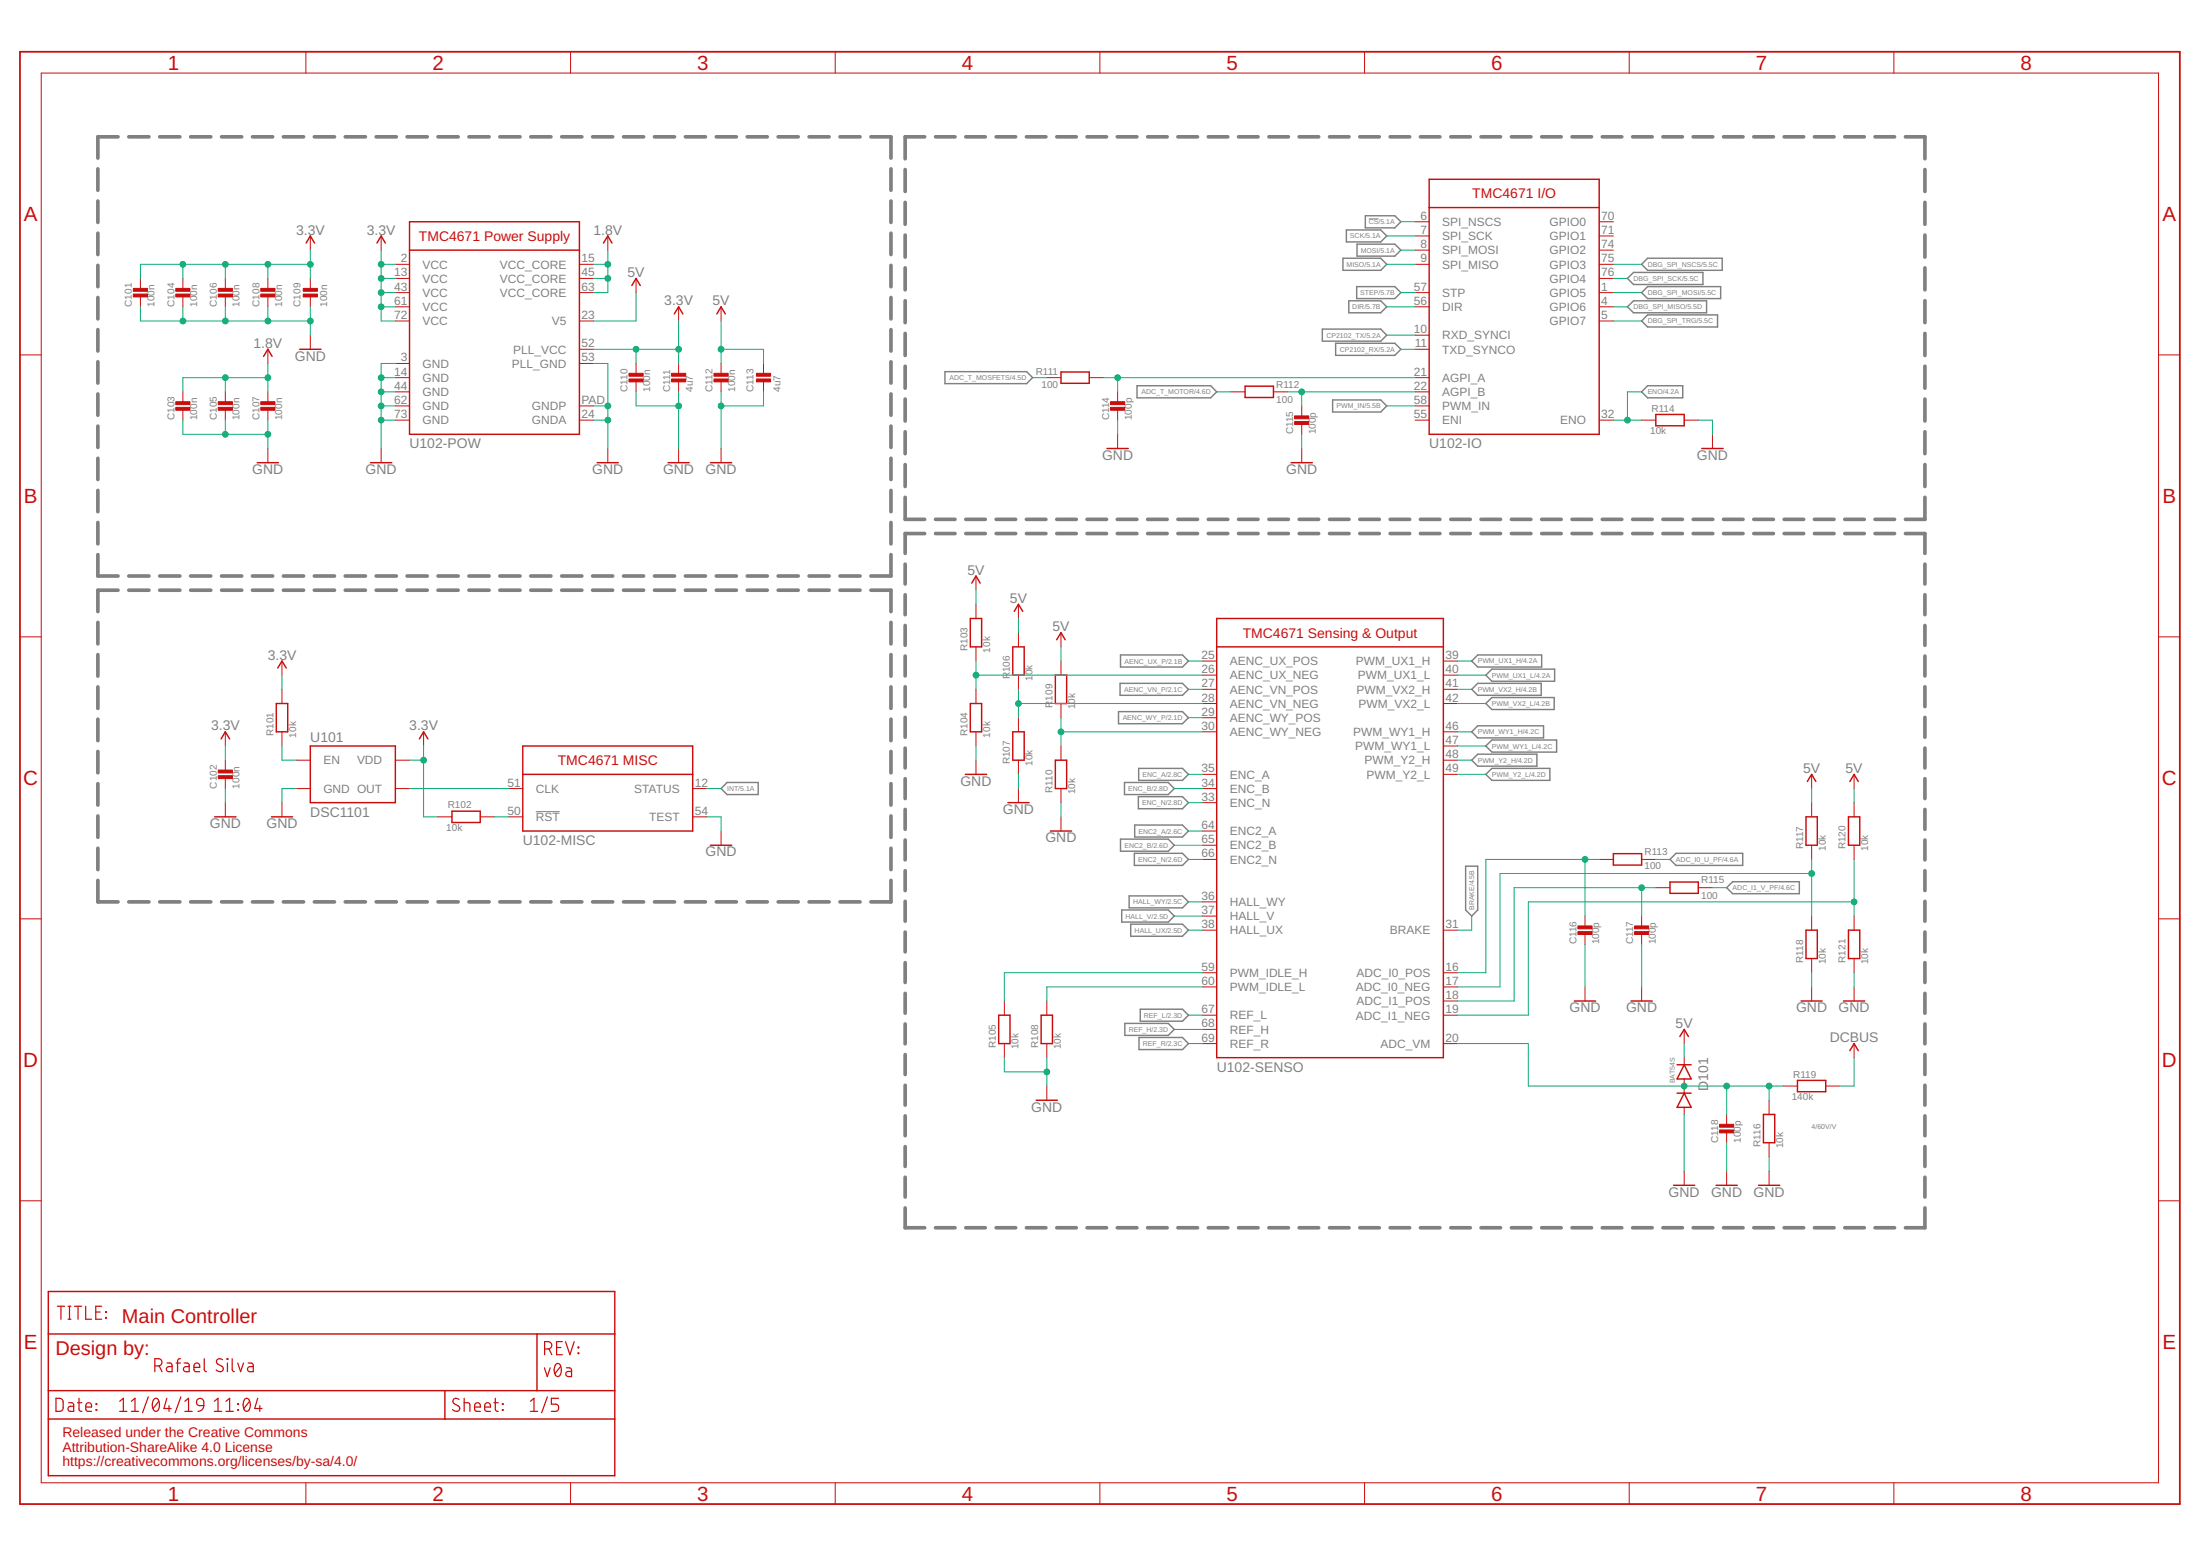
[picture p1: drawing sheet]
<svg xmlns="http://www.w3.org/2000/svg" width="420mm" height="297mm" viewBox="0 0 420 297" stroke-linecap="round" stroke-linejoin="round" font-family="sans-serif">
<g fill="none" stroke="#808080" stroke-width=".7">
<path d="M18.7 32.2v4.1M18.7 38.4v4.1M22.5 26.1h-3.8v4.1M24.6 26.1h3.8M30.5 26.1h3.9M36.4 26.1h3.9M42.3 26.1h3.9M48.2 26.1h3.9M54.1 26.1h3.9M60 26.1h3.9M65.9 26.1h3.9M71.8 26.1h3.9"/>
<path d="M77.7 26.1h3.9M83.7 26.1h3.8M89.6 26.1h3.8M95.5 26.1h3.8M101.4 26.1h3.8M107.3 26.1h3.8M113.2 26.1h3.8M119.1 26.1h3.8M125 26.1h3.8M130.9 26.1h3.8M136.8 26.1h3.8M142.7 26.1h3.8"/>
<path d="M148.6 26.1h3.8M154.5 26.1h3.8M160.4 26.1h3.9M166.3 26.1h3.9v4.1M170.2 32.2v4.1M170.2 38.4v4.1M172.9 32.4v4.2M172.9 38.6v4.2M176.6 26.1h-3.7v4.2M178.7 26.1h3.7M184.4 26.1h3.8M190.2 26.1h3.8"/>
<path d="M196 26.1h3.7M201.8 26.1h3.7M207.6 26.1h3.7M213.4 26.1h3.7M219.2 26.1h3.7M225 26.1h3.7M230.8 26.1h3.7M236.5 26.1h3.8M242.3 26.1h3.8M248.1 26.1h3.7M253.9 26.1h3.7M259.7 26.1h3.7"/>
<path d="M265.5 26.1h3.7M271.3 26.1h3.7M277.1 26.1h3.7M282.9 26.1h3.7M288.6 26.1h3.8M294.4 26.1h3.8M300.2 26.1h3.8M306 26.1h3.7M311.8 26.1h3.7M317.6 26.1h3.7M323.4 26.1h3.7M329.2 26.1h3.7"/>
<path d="M334.9 26.1h3.8M340.7 26.1h3.8M346.5 26.1h3.8M352.3 26.1h3.7M358.1 26.1h3.7M363.9 26.1h3.7v4.2M367.6 32.4v4.2M367.6 38.6v4.2M18.7 44.5v4.1M18.7 50.7v4M18.7 56.8v4.1M170.2 44.5v4.1"/>
<path d="M170.2 50.7v4M170.2 56.8v4.1M172.9 44.9v4.2M172.9 51.1v4.2M172.9 57.4v4.2M367.6 44.9v4.2M367.6 51.1v4.2M367.6 57.4v4.2M18.7 62.9v4.1M18.7 69.1v4M18.7 75.2v4.1M170.2 62.9v4.1"/>
<path d="M170.2 69.1v4M170.2 75.2v4.1M172.9 63.6v4.3M172.9 69.9v4.2M172.9 76.2v4.2M367.6 63.6v4.3M367.6 69.9v4.2M367.6 76.2v4.2M18.7 81.3v4.1M18.7 87.5v4M18.7 93.6v4.1M18.7 99.7v4.1"/>
<path d="M170.2 81.3v4.1M170.2 87.5v4M170.2 93.6v4.1M170.2 99.7v4.1M172.9 82.4v4.2M172.9 88.7v4.2M172.9 94.9v4.2h3.7M178.7 99.1h3.7M184.4 99.1h3.8M190.2 99.1h3.8M196 99.1h3.7M201.8 99.1h3.7"/>
<path d="M207.6 99.1h3.7M213.4 99.1h3.7M219.2 99.1h3.7M225 99.1h3.7M230.8 99.1h3.7M236.5 99.1h3.8M242.3 99.1h3.8M248.1 99.1h3.7M253.9 99.1h3.7M259.7 99.1h3.7M265.5 99.1h3.7M271.3 99.1h3.7"/>
<path d="M277.1 99.1h3.7M282.9 99.1h3.7M288.6 99.1h3.8M294.4 99.1h3.8M300.2 99.1h3.8M306 99.1h3.7M311.8 99.1h3.7M317.6 99.1h3.7M323.4 99.1h3.7M329.2 99.1h3.7M334.9 99.1h3.8M340.7 99.1h3.8"/>
<path d="M346.5 99.1h3.8M352.3 99.1h3.7M358.1 99.1h3.7M367.6 82.4v4.2M367.6 88.7v4.2M367.6 94.9v4.2h-3.7M18.7 105.9v4.1h3.8M18.7 118.8v4.1M22.5 112.7h-3.8v4.1M24.6 110h3.8M24.6 112.7h3.8M30.5 110h3.9"/>
<path d="M30.5 112.7h3.9M36.4 110h3.9M36.4 112.7h3.9M42.3 110h3.9M42.3 112.7h3.9M48.2 110h3.9M48.2 112.7h3.9M54.1 110h3.9M54.1 112.7h3.9M60 110h3.9M60 112.7h3.9M65.9 110h3.9"/>
<path d="M65.9 112.7h3.9M71.8 110h3.9M71.8 112.7h3.9M77.7 110h3.9M77.7 112.7h3.9M83.7 110h3.8M83.7 112.7h3.8M89.6 110h3.8M89.6 112.7h3.8M95.5 110h3.8M95.5 112.7h3.8M101.4 110h3.8"/>
<path d="M101.4 112.7h3.8M107.3 110h3.8M107.3 112.7h3.8M113.2 110h3.8M113.2 112.7h3.8M119.1 110h3.8M119.1 112.7h3.8M125 110h3.8M125 112.7h3.8M130.9 110h3.8M130.9 112.7h3.8M136.8 110h3.8"/>
<path d="M136.8 112.7h3.8M142.7 110h3.8M142.7 112.7h3.8M148.6 110h3.8M148.6 112.7h3.8M154.5 110h3.8M154.5 112.7h3.8M160.4 110h3.9M160.4 112.7h3.9M166.3 112.7h3.9v4.1M170.2 105.9v4.1h-3.9M170.2 118.8v4.1"/>
<path d="M172.9 107.7v3.8M172.9 113.5v3.8M172.9 119.4v3.8M176.6 101.9h-3.7v3.7M178.7 101.9h3.7M184.4 101.9h3.8M190.2 101.9h3.8M196 101.9h3.7M201.8 101.9h3.7M207.6 101.9h3.7M213.4 101.9h3.7M219.2 101.9h3.7"/>
<path d="M225 101.9h3.7M230.8 101.9h3.7M236.5 101.9h3.8M242.3 101.9h3.8M248.1 101.9h3.7M253.9 101.9h3.7M259.7 101.9h3.7M265.5 101.9h3.7M271.3 101.9h3.7M277.1 101.9h3.7M282.9 101.9h3.7M288.6 101.9h3.8"/>
<path d="M294.4 101.9h3.8M300.2 101.9h3.8M306 101.9h3.7M311.8 101.9h3.7M317.6 101.9h3.7M323.4 101.9h3.7M329.2 101.9h3.7M334.9 101.9h3.8M340.7 101.9h3.8M346.5 101.9h3.8M352.3 101.9h3.7M358.1 101.9h3.7"/>
<path d="M363.9 101.9h3.7v3.7M367.6 107.7v3.8M367.6 113.5v3.8M367.6 119.4v3.8M18.7 125v4.1M18.7 131.1v4.1M18.7 137.3v4.1M170.2 125v4.1M170.2 131.1v4.1M170.2 137.3v4.1M172.9 125.2v3.8M172.9 131.1v3.8"/>
<path d="M172.9 136.9v3.8M367.6 125.2v3.8M367.6 131.1v3.8M367.6 136.9v3.8M18.7 143.4v4.1M18.7 149.6v4.1M18.7 155.8v4.1M170.2 143.4v4.1M170.2 149.6v4.1M170.2 155.8v4.1M172.9 142.8v3.8M172.9 148.7v3.7"/>
<path d="M172.9 154.5v3.8M367.6 142.8v3.8M367.6 148.7v3.7M367.6 154.5v3.8M18.7 161.9v4.1M18.7 168.1v4.1h3.8M24.6 172.2h3.8M30.5 172.2h3.9M36.4 172.2h3.9M42.3 172.2h3.9M48.2 172.2h3.9M54.1 172.2h3.9"/>
<path d="M60 172.2h3.9M65.9 172.2h3.9M71.8 172.2h3.9M77.7 172.2h3.9M83.7 172.2h3.8M89.6 172.2h3.8M95.5 172.2h3.8M101.4 172.2h3.8M107.3 172.2h3.8M113.2 172.2h3.8M119.1 172.2h3.8M125 172.2h3.8"/>
<path d="M130.9 172.2h3.8M136.8 172.2h3.8M142.7 172.2h3.8M148.6 172.2h3.8M154.5 172.2h3.8M160.4 172.2h3.9M170.2 161.9v4.1M170.2 168.1v4.1h-3.9M172.9 160.4v3.7M172.9 166.2v3.8M172.9 172.1v3.8M172.9 177.9v3.8"/>
<path d="M367.6 160.4v3.7M367.6 166.2v3.8M367.6 172.1v3.8M367.6 177.9v3.8M172.9 183.8v3.8M172.9 189.6v3.8M172.9 195.5v3.8M367.6 183.8v3.8M367.6 189.6v3.8M367.6 195.5v3.8M172.9 201.3v3.8M172.9 207.2v3.8"/>
<path d="M172.9 213v3.8M172.9 218.9v3.8M367.6 201.3v3.8M367.6 207.2v3.8M367.6 213v3.8M367.6 218.9v3.8M172.9 230.6v3.8h3.7M172.9 224.7v3.8M178.7 234.4h3.7M184.4 234.4h3.8M190.2 234.4h3.8M196 234.4h3.7"/>
<path d="M201.8 234.4h3.7M207.6 234.4h3.7M213.4 234.4h3.7M219.2 234.4h3.7M225 234.4h3.7M230.8 234.4h3.7M236.5 234.4h3.8M242.3 234.4h3.8M248.1 234.4h3.7M253.9 234.4h3.7M259.7 234.4h3.7M265.5 234.4h3.7"/>
<path d="M271.3 234.4h3.7M277.1 234.4h3.7M282.9 234.4h3.7M288.6 234.4h3.8M294.4 234.4h3.8M300.2 234.4h3.8M306 234.4h3.7M311.8 234.4h3.7M317.6 234.4h3.7M323.4 234.4h3.7M329.2 234.4h3.7M334.9 234.4h3.8"/>
<path d="M340.7 234.4h3.8M346.5 234.4h3.8M352.3 234.4h3.7M358.1 234.4h3.7M367.6 224.7v3.8M367.6 230.6v3.8h-3.7"/>
</g>
<path d="M261.4 41.8h1.9M102.3 154.9h4.6" fill="none" stroke="#808080" stroke-width=".19"/>
<g fill="none" stroke="#808080" stroke-width=".28">
<path d="M256.5 49.3h7.2l1.1 1.2-1.1 1.1h-7.2zM257.1 43.9h6.6l1.1 1.1-1.1 1.2h-6.6zM257.6 57.4h6.1l1.1 1.2-1.1 1.1h-6.1zM259.1 54.7h7.3l1.1 1.2-1.1 1.1h-7.3zM259.2 46.6h7.2l1.1 1.2-1.1 1.1h-7.2zM260.8 41.2h5.6l1.1 1.1-1.1 1.2h-5.6zM310.8 58.6l1.2-1.2h13.9v2.3h-13.9zM310.8 53.1l1.2-1.1h13.2v2.3h-13.2zM313.5 55.9l1.2-1.2h13.9v2.3h-13.9zM314.7 49.3h14.2v2.3h-14.2l-1.2-1.1zM180.5 71h15.6l1.1 1.1-1.1 1.1h-15.6zM217.1 73.6h14.1l1.2 1.2-1.2 1.1h-14.1z"/>
<path d="M252.5 62.8h11.2l1.1 1.2-1.1 1.1h-11.2zM254.5 76.3h9.2l1.1 1.2-1.1 1.2h-9.2zM255.1 65.5h11.3l1.1 1.2-1.1 1.1h-11.3zM314.7 73.6h6.7v2.3h-6.7l-1.2-1.1zM314.7 60.1h13.3v2.3h-13.3l-1.2-1.1zM213.6 135.8h12.2l1.2 1.2-1.2 1.2h-12.2zM213.9 130.5h11.9l1.2 1.1-1.2 1.1h-11.9zM214 125h11.8l1.2 1.2-1.2 1.1h-11.8zM281.1 131.6l1.1-1.1h12.1v2.2h-12.1zM281.1 139.7l1.1-1.1h12.6v2.3h-12.6zM282.2 125h12.2v2.3h-12.2l-1.1-1.1zM283.8 128.9l1.1-1.2h12v2.3h-12z"/>
<path d="M283.8 134.3l1.1-1.1h11.9v2.2h-11.9zM138.9 149.4h5.9v2.3h-5.9l-1.2-1.2zM214.8 149.4h8.3l1.2 1.1-1.2 1.2h-8.3zM216.7 157.5h9.1l1.2 1.1-1.2 1.2h-9.1zM217.4 152.1h8.4l1.2 1.1-1.2 1.2h-8.4zM217.5 146.7h8.3l1.2 1.1-1.2 1.2h-8.3zM281.1 145.1l1.1-1.1h11.3v2.3h-11.3zM283.8 142.4l1.1-1.1h12.4v2.3h-12.4zM283.8 147.8l1.1-1.1h11.1v2.3h-11.1zM214 160.2h9.1l1.2 1.2-1.2 1.1h-9.1zM214.2 173.7h8.9l1.2 1.2-1.2 1.1h-8.9zM215.6 171h10.2l1.2 1.2-1.2 1.1h-10.2z"/>
<path d="M215.9 176.4h9.9l1.2 1.2-1.2 1.1h-9.9zM216.6 162.9h9.2l1.2 1.2-1.2 1.1h-9.2zM279.9 165.4h2.3v8.3l-1.1 1.2-1.2-1.2zM320.1 162.9h12.7v2.3h-12.7l-1.2-1.1zM329.8 169.5l1.1-1.2h12.7v2.3h-12.7zM214.8 195.4h8.3l1.2 1.1-1.2 1.2h-8.3zM217.5 198.1h8.3l1.2 1.1-1.2 1.2h-8.3zM217.8 192.7h8l1.2 1.1-1.2 1.1h-8z"/>
</g>
<path d="M3.8 9.9h412.5v277.2h-412.5z" fill="none" stroke="#c90d0c" stroke-width=".34"/>
<g fill="none" stroke="#c90d0c" stroke-width=".19">
<path d="M7.9 13.9h404.3v269.2h-404.3zM58.4 9.9v4M109 9.9v4M159.5 9.9v4M210.1 9.9v4M260.6 9.9v4M311.1 9.9v4M361.7 9.9v4M26.8 53.1v2.2M26.8 56.4v2.2M34.9 53.1v2.2M34.9 56.4v2.2"/>
<path d="M43 53.1v2.2M43 56.4v2.2M51.2 53.1v2.2M51.2 56.4v2.2M59.3 45v2.8M59.3 53.1v2.2M59.3 56.4v2.2M72.8 45v2.8M75.5 50.5h2.7M75.5 55.9h2.7M75.5 58.6h2.7M75.5 53.1h2.7"/>
<path d="M110.7 50.5h2.7M110.7 55.9h2.7M110.7 53.1h2.7M116.1 45v2.8M121.5 53.1v2.8M129.6 58.6v2.7M137.7 58.6v2.7M270.3 42.3h2.6M270.3 45h2.6M270.3 47.8h2.6M270.3 50.5h2.6M270.3 55.9h2.6"/>
<path d="M270.3 58.6h2.6M305.4 42.3h2.7M305.4 45h2.7M305.4 47.8h2.7M305.4 50.5h2.7M305.4 55.9h2.7M305.4 58.6h2.7M305.4 53.1h2.7M3.8 67.8h4.1M34.9 74.8v2.2M34.9 78v2.2M43 74.8v2.2"/>
<path d="M43 78v2.2M51.2 66.7v2.7M51.2 74.8v2.2M51.2 78v2.2M59.3 64v2.7M75.5 72.1h2.7M75.5 74.8h2.7M75.5 77.5h2.7M75.5 61.3h2.7M75.5 69.4h2.7M110.7 66.7h2.7M110.7 77.5h2.7"/>
<path d="M110.7 61.3h2.7M110.7 69.4h2.7M121.5 69.4v2.1M121.5 72.6v2.2M129.6 69.4v2.1M129.6 72.6v2.2M137.7 69.4v2.1M137.7 72.6v2.2M145.8 69.4v2.1M145.8 72.6v2.2M199.9 72.1h2.7M208 72.1h2.7"/>
<path d="M213.4 74.8v2.2M213.4 78v2.2M235.1 74.8h2.7M243.2 74.8h2.7M248.6 77.5v2.2M270.3 64h2.6M270.3 66.7h2.6M270.3 72.1h2.6M270.3 74.8h2.6M270.3 77.5h2.6M305.4 61.3h2.7M412.2 67.8h4.1"/>
<path d="M51.2 85.6v2.7M72.8 85.6v2.7M75.5 80.2h2.7M110.7 80.2h2.7M116.1 85.6v2.7M129.6 85.6v2.7M137.7 85.6v2.7M213.4 82.9v2.7M248.6 80.8v2.1M248.6 85.6v2.7M270.3 80.2h2.6M305.4 80.2h2.7"/>
<path d="M313.5 80.2h2.7M321.6 80.2h2.7M327 82.9v2.7M186.4 110v2.7M186.4 115.4v2.7M194.5 115.4v2.7M3.8 121.6h4.1M43 139.7v2.7M53.8 126.2v2.7M53.8 131.6v2.7M53.8 139.7v2.7M80.9 139.7v2.7"/>
<path d="M186.4 123.5v2.7M186.4 131.6v2.7M186.4 139.7v2.7M194.5 120.8v2.7M194.5 128.9v2.7M194.5 137v2.7M202.6 120.8v2.7M202.6 126.2v2.7M202.6 134.3v2.7M229.7 126.2h2.7M229.7 128.9h2.7M229.7 131.6h2.7"/>
<path d="M229.7 134.3h2.7M229.7 137h2.7M229.7 139.7h2.7M275.7 126.2h2.7M275.7 128.9h2.7M275.7 131.6h2.7M275.7 134.3h2.7M275.7 139.7h2.7M412.2 121.6h4.1M43 145.1v2.2M43 148.4v2.1M43 153.2v2.7"/>
<path d="M53.8 153.2v2.7M56.6 150.5h2.7M56.6 145.1h2.7M75.5 150.5h2.7M75.5 145.1h2.7M83.6 155.9h2.7M91.7 155.9h2.7M97.1 150.5h2.7M97.1 155.9h2.7M132.3 150.5h2.7M132.3 155.9h2.7M137.7 158.6v2.8"/>
<path d="M186.4 145.1v2.7M194.5 145.1v2.7M194.5 150.5v2.7M202.6 142.4v2.7M202.6 150.5v2.7M202.6 155.9v2.7M229.7 150.5h2.7M229.7 158.6h2.7M229.7 147.8h2.7M229.7 153.2h2.7M275.7 142.4h2.7M275.7 145.1h2.7"/>
<path d="M275.7 147.8h2.7M346 147.8v2.7M346 153.2v2.7M354.1 147.8v2.7M354.1 153.2v2.7M3.8 175.4h4.1M229.7 161.4h2.7M229.7 164.1h2.7M229.7 172.2h2.7M229.7 174.9h2.7M229.7 177.6h2.7M275.7 177.6h2.7"/>
<path d="M302.7 174.9v2.1M302.7 178.1v2.2M305.4 164.1h2.7M313.5 164.1h2.7M313.5 174.9v2.1M313.5 178.1v2.2M316.2 169.5h2.7M324.3 169.5h2.7M346 161.4v2.7M346 174.9v2.7M354.1 161.4v2.7M354.1 174.9v2.7"/>
<path d="M412.2 175.4h4.1M191.8 191.1v2.7M191.8 199.2v2.7M199.9 191.1v2.7M199.9 199.2v2.7M229.7 185.7h2.7M229.7 188.4h2.7M229.7 193.8h2.7M229.7 196.5h2.7M229.7 199.2h2.7M275.7 185.7h2.7M275.7 188.4h2.7"/>
<path d="M275.7 193.8h2.7M275.7 199.2h2.7M275.7 191.1h2.7M302.7 188.4v2.7M313.5 188.4v2.7M321.6 196.5v2.7M346 183v2.7M346 188.4v2.7M354.1 183v2.7M354.1 188.4v2.7M354.1 199.2v2.7M199.9 207.3v2.7"/>
<path d="M321.6 201.9v1.4M321.6 206v2.7M321.6 211.4v1.3M329.8 212.7v2.2M329.8 216v2.1M337.9 210v2.7M337.9 218.1v2.8M340.6 207.3h2.7M348.7 207.3h2.7M3.8 229.2h4.1M321.6 223.6v2.7M329.8 223.6v2.7"/>
<path d="M337.9 223.6v2.7M412.2 229.2h4.1M58.4 283.1v4M109 283.1v4M159.5 283.1v4M210.1 283.1v4M260.6 283.1v4M311.1 283.1v4M361.7 283.1v4"/>
</g>
<g fill="none" stroke="#c90d0c" stroke-width=".28">
<path d="M272.9 34.2h32.5v48.7h-32.5zM272.9 39.6h32.5M58.5 46.4l.8-1.4 .8 1.4M72 46.4l.8-1.4 .8 1.4M78.2 42.3h32.5v40.6h-32.5zM78.2 47.8h32.5M115.3 46.4l.8-1.4 .8 1.4M120.7 54.5l.8-1.4 .8 1.4M128.8 59.9l.8-1.3 .8 1.3M136.9 59.9l.8-1.3 .8 1.3M50.3 68l.9-1.3 .8 1.3M57.2 66.7h4.1"/>
<path d="M202.6 71h5.4v2.2h-5.4zM237.8 73.7h5.4v2.2h-5.4zM316.2 79.1h5.4v2.2h-5.4zM49.1 88.3h4.1M70.8 88.3h4M114 88.3h4.1M127.6 88.3h4M135.7 88.3h4M211.4 85.6h4.1M246.6 88.3h4M325 85.6h4.1M185.3 118.1h2.2v5.4h-2.2z"/>
<path d="M185.6 111.3l.8-1.3 .8 1.3M193.7 116.7l.8-1.3 .8 1.3M232.4 118.1h43.3v83.8h-43.3zM52.8 134.3h2.1v5.4h-2.1zM53 127.5l.8-1.3 .9 1.3M185.3 134.3h2.2v5.4h-2.2zM193.4 123.5h2.2v5.4h-2.2zM193.4 139.7h2.2v5.4h-2.2zM201.5 128.9h2.2v5.4h-2.2zM201.8 122.1l.8-1.3 .8 1.3M232.4 123.5h43.3M41 155.9h4.1"/>
<path d="M42.2 141.1l.8-1.4 .9 1.4M51.8 155.9h4.1M59.3 142.4h16.2v10.8h-16.2zM80.1 141.1l.8-1.4 .8 1.4M86.3 154.9h5.4v2.1h-5.4zM99.8 142.4h32.5v16.2h-32.5zM99.8 147.8h32.5M184.4 147.8h4M192.5 153.2h4M200.6 158.6h4.1M201.5 145.1h2.2v5.4h-2.2zM344.9 155.9h2.2v5.5h-2.2z"/>
<path d="M345.2 149.2l.8-1.4 .8 1.4M353 155.9h2.2v5.5h-2.2zM353.3 149.2l.8-1.4 .8 1.4M135.7 161.4h4M308.1 163h5.4v2.1h-5.4zM318.9 168.4h5.4v2.1h-5.4zM344.9 177.6h2.2v5.4h-2.2zM353 177.6h2.2v5.4h-2.2zM190.7 193.8h2.2v5.4h-2.2zM198.8 193.8h2.2v5.4h-2.2zM300.7 191.1h4M311.5 191.1h4.1"/>
<path d="M320.8 197.9l.8-1.4 .9 1.4M344 191.1h4M352.1 191.1h4M197.9 210h4.1M320.3 203.3h2.7M320.3 208.7h2.7M321.6 203.3l1.4 2.7h-2.7zM321.6 208.7l1.4 2.7h-2.7zM336.8 212.7h2.1v5.4h-2.1zM343.3 206.2h5.4v2.2h-5.4zM353.3 200.6l.8-1.4 .8 1.4M319.6 226.3h4.1"/>
<path d="M327.7 226.3h4.1M335.8 226.3h4.1M9.2 254.7h108.2M9.2 246.5h108.2v35.2h-108.2zM102.6 254.7v10.8M9.2 270.9h108.2M9.2 265.5h108.2M85 265.5v5.4"/>
</g>
<g fill="none" stroke="#c90d0c" stroke-width=".23">
<path d="M11 249.4h1.3M11.6 249.4v2.4M13 249.4h.5M13 251.8h.5M13.3 249.4v2.4M14.2 249.4h1.4M14.9 249.4v2.4M16.4 249.4v2.4h1.1M18.3 250.5h.8M19.4 249.4h-1.1v2.4h1.1M20.2 250.4h.1v.1h-.1zM20.2 251.5h.1v.2h-.1z"/>
<path d="M34.5 259.4l-.5 .1-.1 .3v2.1M39 259.4v2.1l.1 .2 .3 .2M42.5 259.6a.62 .62 0 0 0-.9-.1 .62 .62 0 0 0 0 .9l.8 .4a.6 .6 0 0 1 .1 .9 .6 .6 0 0 1-.8 .1l-.4-.3M43.4 259.4h.1v.1h-.1zM44.3 259.4v2.1l.2 .2 .3 .2M104 257.5a1.19 1.19 0 0 0 1.3-.3l.1-.4-.1-.4a1.19 1.19 0 0 0-1.3-.3v2.5M104.8 257.5l.6 1.1M106.3 257.2h.8M107.4 256.1h-1.1v2.5h1.1M108 256.1l.8 2.5 .9-2.5M110.4 257.2h.1v.1h-.1zM110.4 258.3l.1 .1z"/>
<path d="M10.7 266.9l.9 .1 .3 .2 .2 .4-.2 1.6a1.21 1.21 0 0 1-1.2 .2zM13.1 267.8h.7l.3 .4v1.2h-.6a.49 .49 0 0 1-.5-.5 .49 .49 0 0 1 .5-.4h.6M14.8 267.8h.8M15.1 266.9v2.3l.5 .2M16.4 268.6h1.1a.58 .58 0 0 0-.4-.8 .58 .58 0 0 0-.7 .5l.1 1 1 .1M18.4 268h.1v.1h-.1zM18.4 269.1l.1 .1zM22.9 269.4h1.3M22.9 267.5l.7-.6v2.5M25.1 269.4h1.4M25.1 267.5l.7-.6v2.5M28.3 266.7l-1.1 3"/>
<path d="M29.4 267.1a.59 .59 0 0 1 .6-.1 .59 .59 0 0 1 .4 .6 1.43 1.43 0 0 1-.6 1.8 1.5 1.5 0 0 1-.4-2.3zM29.6 260.8a1.19 1.19 0 0 0 1.2-.3l.1-.4-.2-.6-1.1-.1v2.5M30.3 267.5l-1.1 1.4M30.4 260.8l.5 1.1M31.9 266.9l-.6 2h1.4M31.9 260.2h.7l.3 .4v1.3h-.6a.49 .49 0 0 1-.5-.5 .49 .49 0 0 1 .5-.5h.6M32.3 268.3v1.1M33.6 260.2h.9M34.5 266.7l-1.1 3M35.2 260.2h.7l.2 .3v1.4h-.6a.49 .49 0 0 1-.5-.5 .49 .49 0 0 1 .5-.5h.6M35.3 269.4h1.4M35.3 267.5l.7-.6v2.5"/>
<path d="M37 261h1.1a.58 .58 0 0 0-.3-.8 .58 .58 0 0 0-.8 .6l.1 .9 1 .2M37.7 267.2a.7 .7 0 0 1 .7-.2 .7 .7 0 0 1 .5 .6v.7h-.8a.68 .68 0 0 1-.4-1.1zM38.9 268.3a1.12 1.12 0 0 1-1.1 1.1M40.9 269.4h1.4M40.9 267.5l.7-.6v2.5M43.2 269.4h1.4M43.2 267.5l.7-.6v2.5M43.4 260.2v1.7M45.4 260.2l.6 1.7 .5-1.7M45.4 269.1l.2 .1zM45.4 268h.2v.1h-.2zM46.7 267.1a.57 .57 0 0 1 .7-.1 .57 .57 0 0 1 .3 .6 1.43 1.43 0 0 1-.6 1.8 1.52 1.52 0 0 1-.4-2.3z"/>
<path d="M47.4 260.2h.7l.3 .4v1.3h-.7a.49 .49 0 0 1-.4-.5 .49 .49 0 0 1 .4-.5h.7M47.7 267.5l-1.1 1.4M49.2 266.9l-.6 2h1.4M49.6 268.3v1.1M87.7 267.1a.63 .63 0 0 0-.9-.1 .63 .63 0 0 0-.2 .8l.9 .6a.6 .6 0 0 1 .2 .8 .6 .6 0 0 1-.9 .1l-.4-.2M88.6 267.8l1 .1 .1 .3v1.2M88.6 266.9v2.5M90.6 268.6h1.1a.58 .58 0 0 0-.3-.8 .58 .58 0 0 0-.8 .5l.2 1 .9 .1M92.6 268.6h1.1a.58 .58 0 0 0-.4-.8 .58 .58 0 0 0-.7 .5l.1 1 1 .1M94.3 267.8h.8M94.6 266.9v2.1l.1 .3 .4 .1M95.9 269.1l.2 .1z"/>
<path d="M95.9 268h.2v.1h-.2zM101.3 269.4h1.4M101.3 267.5l.7-.6v2.5M104 261.1l.5 1.7 .6-1.7M104.5 266.7l-1.1 3M106.1 260.5a.58 .58 0 0 1 .7-.2 .58 .58 0 0 1 .3 .6 1.43 1.43 0 0 1-.6 1.9 1.29 1.29 0 0 1-.6-1.9zM106.7 266.9h-1.4v1.2h.8a.7 .7 0 0 1 .6 .6 .7 .7 0 0 1-.6 .7h-.8M107.1 260.8l-1.1 1.4M108.2 261.1l.7 .1 .3 .3v1.3h-.7a.49 .49 0 0 1-.5-.5 .49 .49 0 0 1 .5-.5h.7"/>
</g>
<g fill="#c90d0c" stroke="#c90d0c" stroke-width=".19">
<path d="M33.6 77.8h2.7v.5h-2.7z"/>
<path d="M33.6 76.7h2.7v.5h-2.7z"/>
<path d="M41.7 77.8h2.7v.5h-2.7z"/>
<path d="M41.7 76.7h2.7v.5h-2.7z"/>
<path d="M49.8 77.8h2.7v.5h-2.7z"/>
<path d="M49.8 76.7h2.7v.5h-2.7z"/>
<path d="M25.5 56.1h2.7v.6h-2.7z"/>
<path d="M25.5 55.1h2.7v.5h-2.7z"/>
<path d="M33.6 56.1h2.7v.6h-2.7z"/>
<path d="M33.6 55.1h2.7v.5h-2.7z"/>
<path d="M41.7 56.1h2.7v.6h-2.7z"/>
<path d="M41.7 55.1h2.7v.5h-2.7z"/>
<path d="M49.8 56.1h2.7v.6h-2.7z"/>
<path d="M49.8 55.1h2.7v.5h-2.7z"/>
<path d="M136.4 72.3h2.7v.6h-2.7z"/>
<path d="M136.4 71.3h2.7v.5h-2.7z"/>
<path d="M120.1 72.3h2.7v.6h-2.7z"/>
<path d="M120.1 71.3h2.7v.5h-2.7z"/>
<path d="M128.2 72.3h2.8v.6h-2.8z"/>
<path d="M128.2 71.3h2.8v.5h-2.8z"/>
<path d="M144.5 72.3h2.7v.6h-2.7z"/>
<path d="M144.5 71.3h2.7v.5h-2.7z"/>
<path d="M57.9 56.1h2.7v.6h-2.7z"/>
<path d="M57.9 55.1h2.7v.5h-2.7z"/>
<path d="M41.7 148.1h2.7v.5h-2.7z"/>
<path d="M41.7 147h2.7v.6h-2.7z"/>
<path d="M301.3 177.8h2.8v.6h-2.8z"/>
<path d="M301.3 176.8h2.8v.5h-2.8z"/>
<path d="M312.2 177.8h2.7v.6h-2.7z"/>
<path d="M312.2 176.8h2.7v.5h-2.7z"/>
<path d="M328.4 215.7h2.7v.6h-2.7z"/>
<path d="M328.4 214.6h2.7v.6h-2.7z"/>
<path d="M212.1 77.8h2.7v.5h-2.7z"/>
<path d="M212.1 76.7h2.7v.5h-2.7z"/>
<path d="M247.2 80.5h2.8v.5h-2.8z"/>
<path d="M247.2 79.4h2.8v.5h-2.8z"/>
</g>
<g fill="none" stroke="#0dab76" stroke-width=".19">
<path d="M26.8 58.6v2.7h32.5M34.9 50.5v2.6M34.9 58.6v2.7M43 50.5v2.6M43 58.6v2.7M51.2 50.5v2.6M51.2 58.6v2.7M59.3 50.5h-32.5v2.6M59.3 47.8v5.3M59.3 58.6v5.4M72.8 47.8v13.5h2.7M72.8 50.5h2.7"/>
<path d="M72.8 53.1h2.7M72.8 55.9h2.7M72.8 58.6h2.7M113.4 50.5h2.7M113.4 53.1h2.7M116.1 47.8v8.1h-2.7M121.5 55.9v5.4h-8.1M264.8 50.5h5.5M264.8 58.6h5.5M264.8 45h5.5M267.5 55.9h2.8M267.5 47.8h2.8"/>
<path d="M267.5 42.3h2.8M308.1 50.5h5.4M308.1 53.1h2.7M308.1 55.9h5.4M308.1 58.6h2.7M43 72.1v2.7M51.2 69.4v5.4M51.2 72.1h-16.3v2.7M72.8 77.5h2.7M72.8 74.8h2.7M72.8 72.1h2.7M75.5 69.4h-2.7v16.2"/>
<path d="M113.4 66.7h16.2M113.4 77.5h2.7M113.4 69.4h2.7v16.2M121.5 66.7v2.7M121.5 74.8v2.7h8.1M129.6 61.3v8.1M129.6 74.8v10.8M137.7 66.7h8.1v2.7M137.7 61.3v8.1M137.7 74.8v10.8M145.8 74.8v2.7h-8.1M197.2 72.1h2.7"/>
<path d="M210.7 72.1h59.6M213.4 72.1v2.7M232.4 74.8h2.7M245.9 74.8h24.4M248.6 74.8v2.7M264.8 77.5h5.5M264.8 64h5.5M267.5 66.7h2.8M308.1 61.3h5.4M313.5 74.8h-2.7v5.4M34.9 80.2v2.7h16.3M43 80.2v2.7"/>
<path d="M51.2 80.2v5.4M72.8 80.2h2.7M113.4 80.2h2.7M213.4 80.2v2.7M248.6 82.9v2.7M308.1 80.2h5.4M324.3 80.2h2.7v2.7M186.4 112.7v2.7M194.5 118.1v2.7M53.8 128.9v2.7M186.4 126.2v5.4M186.4 128.9h43.3"/>
<path d="M194.5 131.6v5.4M194.5 134.3h35.2M202.6 123.5v2.7M202.6 137v5.4M202.6 139.7h27.1M227 126.2h2.7M227 131.6h2.7M227 137h2.7M278.4 126.2h2.7M278.4 128.9h5.4M278.4 131.6h2.7M278.4 134.3h5.4"/>
<path d="M278.4 139.7h2.7M43 142.4v2.7M43 150.5v2.7M53.8 142.4v2.7h2.8M56.6 150.5h-2.8v2.7M78.2 145.1h2.7M78.2 150.5h18.9M80.9 142.4v13.5h2.7M94.4 155.9h2.7M135 155.9h2.7v2.7M135 150.5h2.7M186.4 142.4v2.7"/>
<path d="M194.5 147.8v2.7M202.6 153.2v2.7M224.3 150.5h5.4M227 147.8h2.7M227 153.2h2.7M227 158.6h2.7M278.4 145.1h2.7M278.4 142.4h5.4M278.4 147.8h5.4M346 150.5v2.7M354.1 150.5v2.7M224.3 161.4h5.4"/>
<path d="M224.3 174.9h5.4M227 164.1h2.7M227 172.2h2.7M227 177.6h2.7M281.1 174.9v2.7h-2.7M302.7 164.1v10.8M305.4 164.1h-21.6v21.6h-5.4M313.5 169.5v5.4M316.2 164.1h2.7M316.2 169.5h-27v21.6h-10.8M327 169.5h2.8M346 164.1v10.8"/>
<path d="M346 166.8h-59.5v21.6h-8.1M354.1 164.1v10.8M354.1 172.2h-62.2v21.6h-13.5M224.3 196.5h5.4M227 193.8h2.7M227 199.2h2.7M229.7 188.4h-29.8v2.7M229.7 185.7h-37.9v5.4M278.4 199.2h13.5v8.1h48.7M302.7 180.3v8.1M313.5 180.3v8.1M321.6 199.2v2.7"/>
<path d="M346 185.7v2.7M354.1 185.7v2.7M191.8 201.9v2.7h8.1M199.9 201.9v5.4M321.6 212.7v10.9M329.8 207.3v5.4M329.8 218.1v5.5M337.9 207.3v2.7M354.1 201.9v5.4h-2.7M337.9 220.9v2.7"/>
</g>
<g fill="#0dab76" stroke="#0dab76" stroke-width=".19">
<circle cx="72.8" cy="50.5" r=".55"/>
<circle cx="72.8" cy="53.1" r=".55"/>
<circle cx="72.8" cy="55.9" r=".55"/>
<circle cx="72.8" cy="58.6" r=".55"/>
<circle cx="80.9" cy="145.1" r=".55"/>
<circle cx="121.5" cy="66.7" r=".55"/>
<circle cx="129.6" cy="66.7" r=".55"/>
<circle cx="51.2" cy="50.5" r=".55"/>
<circle cx="43" cy="50.5" r=".55"/>
<circle cx="34.9" cy="50.5" r=".55"/>
<circle cx="59.3" cy="50.5" r=".55"/>
<circle cx="72.8" cy="80.2" r=".55"/>
<circle cx="72.8" cy="77.5" r=".55"/>
<circle cx="72.8" cy="74.8" r=".55"/>
<circle cx="72.8" cy="72.1" r=".55"/>
<circle cx="116.1" cy="80.2" r=".55"/>
<circle cx="116.1" cy="77.5" r=".55"/>
<circle cx="137.7" cy="77.5" r=".55"/>
<circle cx="129.6" cy="77.5" r=".55"/>
<circle cx="51.2" cy="61.3" r=".55"/>
<circle cx="43" cy="61.3" r=".55"/>
<circle cx="34.9" cy="61.3" r=".55"/>
<circle cx="59.3" cy="61.3" r=".55"/>
<circle cx="43" cy="82.9" r=".55"/>
<circle cx="51.2" cy="82.9" r=".55"/>
<circle cx="199.9" cy="204.6" r=".55"/>
<circle cx="137.7" cy="66.7" r=".55"/>
<circle cx="116.1" cy="53.1" r=".55"/>
<circle cx="116.1" cy="50.5" r=".55"/>
<circle cx="43" cy="72.1" r=".55"/>
<circle cx="51.2" cy="72.1" r=".55"/>
<circle cx="310.8" cy="80.2" r=".55"/>
<circle cx="313.5" cy="169.5" r=".55"/>
<circle cx="346" cy="166.8" r=".55"/>
<circle cx="354.1" cy="172.2" r=".55"/>
<circle cx="337.9" cy="207.3" r=".55"/>
<circle cx="329.8" cy="207.3" r=".55"/>
<circle cx="321.6" cy="207.3" r=".55"/>
<circle cx="213.4" cy="72.1" r=".55"/>
<circle cx="248.6" cy="74.8" r=".55"/>
<circle cx="202.6" cy="139.7" r=".55"/>
<circle cx="194.5" cy="134.3" r=".55"/>
<circle cx="186.4" cy="128.9" r=".55"/>
<circle cx="302.7" cy="164.1" r=".55"/>
</g>
<g font-size="3.9" fill="#c90d0c">
<text x="32.1" y="13.3">1</text>
<text x="82.6" y="13.3">2</text>
<text x="133.2" y="13.3">3</text>
<text x="183.7" y="13.3">4</text>
<text x="234.3" y="13.3">5</text>
<text x="284.8" y="13.3">6</text>
<text x="335.4" y="13.3">7</text>
<text x="385.9" y="13.3">8</text>
<text x="4.6" y="42.2">A</text>
<text x="413" y="42.2">A</text>
<text x="4.6" y="96.1">B</text>
<text x="413" y="96.1">B</text>
<text x="4.4" y="149.9">C</text>
<text x="412.9" y="149.9">C</text>
<text x="4.4" y="203.7">D</text>
<text x="412.9" y="203.7">D</text>
<text x="4.6" y="257.5">E</text>
<text x="413" y="257.5">E</text>
<text x="32.1" y="286.5">1</text>
<text x="82.6" y="286.5">2</text>
<text x="133.2" y="286.5">3</text>
<text x="183.7" y="286.5">4</text>
<text x="234.3" y="286.5">5</text>
<text x="284.8" y="286.5">6</text>
<text x="335.4" y="286.5">7</text>
<text x="385.9" y="286.5">8</text>
</g>
<g font-size="3.8" fill="#c90d0c">
<text x="23.3" y="252.5">Main Controller</text>
<text x="10.6" y="258.7">Design by:</text>
</g>
<g font-size="2.7" fill="#c90d0c">
<text x="281.2" y="37.9">TMC4671 I/O</text>
<text x="80" y="46">TMC4671 Power Supply</text>
<text x="237.3" y="121.7">TMC4671 Sensing &amp; Output</text>
<text x="106.5" y="146.1">TMC4671 MISC</text>
<text x="11.9" y="274.4">Released under the Creative Commons</text>
<text x="11.9" y="279.8">https://creativecommons.org/licenses/by-sa/4.0/</text>
<text x="11.9" y="277.1">Attribution-ShareAlike 4.0 License</text>
</g>
<g font-size="2.7" fill="#808080">
<text x="56.5" y="44.8">3.3V</text>
<text x="70.1" y="44.8">3.3V</text>
<text x="113.3" y="44.8">1.8V</text>
<text x="119.8" y="52.9">5V</text>
<text x="126.9" y="58.3">3.3V</text>
<text x="136.1" y="58.3">5V</text>
<text x="48.4" y="66.4">1.8V</text>
<text x="56.3" y="68.8">GND</text>
<text x="78.2" y="85.6">U102-POW</text>
<text x="210.5" y="87.8">GND</text>
<text x="273" y="85.6">U102-IO</text>
<text x="324.1" y="87.8">GND</text>
<text x="48.2" y="90.5">GND</text>
<text x="69.8" y="90.5">GND</text>
<text x="113.1" y="90.5">GND</text>
<text x="126.6" y="90.5">GND</text>
<text x="134.7" y="90.5">GND</text>
<text x="245.6" y="90.5">GND</text>
<text x="184.8" y="109.7">5V</text>
<text x="192.9" y="115.1">5V</text>
<text x="51.1" y="125.9">3.3V</text>
<text x="201" y="120.5">5V</text>
<text x="40.3" y="139.4">3.3V</text>
<text x="59.3" y="141.6">U101</text>
<text x="78.2" y="139.4">3.3V</text>
<text x="183.4" y="150">GND</text>
<text x="344.4" y="147.6">5V</text>
<text x="352.5" y="147.6">5V</text>
<text x="59.3" y="155.9">DSC1101</text>
<text x="191.5" y="155.4">GND</text>
<text x="40.1" y="158.1">GND</text>
<text x="50.9" y="158.1">GND</text>
<text x="99.8" y="161.3">U102-MISC</text>
<text x="199.7" y="160.8">GND</text>
<text x="134.7" y="163.5">GND</text>
<text x="299.7" y="193.3">GND</text>
<text x="310.6" y="193.3">GND</text>
<text x="320" y="196.2">5V</text>
<text x="343" y="193.3">GND</text>
<text x="351.1" y="193.3">GND</text>
<text x="349.4" y="198.9">DCBUS</text>
<text x="232.4" y="204.6">U102-SENSO</text>
<text x="326.2" y="208.3" transform="rotate(-90 326.2 208.3)">D101</text>
<text x="197" y="212.2">GND</text>
<text x="318.7" y="228.4">GND</text>
<text x="326.8" y="228.4">GND</text>
<text x="334.9" y="228.4">GND</text>
</g>
<g font-size="2.3" fill="#808080">
<text x="271.3" y="42">6</text>
<text x="305.8" y="42">70</text>
<text x="271.3" y="44.7">7</text>
<text x="271.3" y="47.4">8</text>
<text x="275.4" y="43.2">SPI_NSCS</text>
<text x="275.4" y="45.9">SPI_SCK</text>
<text x="295.9" y="43.2">GPIO0</text>
<text x="295.9" y="45.9">GPIO1</text>
<text x="305.8" y="44.7">71</text>
<text x="305.8" y="47.4">74</text>
<text x="75.3" y="52.8">13</text>
<text x="76.6" y="50.1">2</text>
<text x="80.7" y="51.3">VCC</text>
<text x="80.7" y="54">VCC</text>
<text x="95.5" y="51.3">VCC_CORE</text>
<text x="95.5" y="54">VCC_CORE</text>
<text x="111" y="50.1">15</text>
<text x="111" y="52.8">45</text>
<text x="271.3" y="50.1">9</text>
<text x="275.4" y="48.6">SPI_MOSI</text>
<text x="275.4" y="51.3">SPI_MISO</text>
<text x="295.9" y="48.6">GPIO2</text>
<text x="295.9" y="51.3">GPIO3</text>
<text x="295.9" y="54">GPIO4</text>
<text x="305.8" y="50.1">75</text>
<text x="305.8" y="52.8">76</text>
<text x="75.3" y="55.5">43</text>
<text x="75.3" y="58.2">61</text>
<text x="80.7" y="56.7">VCC</text>
<text x="80.7" y="59.4">VCC</text>
<text x="95.5" y="56.7">VCC_CORE</text>
<text x="111" y="55.5">63</text>
<text x="270" y="55.5">57</text>
<text x="270" y="58.2">56</text>
<text x="275.4" y="56.7">STP</text>
<text x="275.4" y="59.4">DIR</text>
<text x="295.9" y="56.7">GPIO5</text>
<text x="295.9" y="59.4">GPIO6</text>
<text x="305.8" y="55.5">1</text>
<text x="305.8" y="58.2">4</text>
<text x="75.3" y="60.9">72</text>
<text x="80.7" y="62.1">VCC</text>
<text x="105.4" y="62.1">V5</text>
<text x="111" y="60.9">23</text>
<text x="270" y="63.6">10</text>
<text x="275.4" y="64.8">RXD_SYNCI</text>
<text x="295.9" y="62.1">GPIO7</text>
<text x="305.8" y="60.9">5</text>
<text x="75.3" y="71.7">14</text>
<text x="76.6" y="69">3</text>
<text x="80.7" y="70.2">GND</text>
<text x="97.8" y="70.2">PLL_GND</text>
<text x="98" y="67.5">PLL_VCC</text>
<text x="111" y="66.3">52</text>
<text x="111" y="69">53</text>
<text x="270" y="71.7">21</text>
<text x="270.2" y="66.3">11</text>
<text x="275.4" y="67.5">TXD_SYNCO</text>
<text x="75.3" y="74.4">44</text>
<text x="75.3" y="77.1">62</text>
<text x="80.7" y="72.9">GND</text>
<text x="80.7" y="75.6">GND</text>
<text x="111" y="77.1">PAD</text>
<text x="270" y="74.4">22</text>
<text x="270" y="77.1">58</text>
<text x="275.4" y="72.9">AGPI_A</text>
<text x="275.4" y="75.6">AGPI_B</text>
<text x="75.3" y="79.8">73</text>
<text x="80.7" y="78.3">GND</text>
<text x="80.7" y="81">GND</text>
<text x="101.6" y="78.3">GNDP</text>
<text x="101.6" y="81">GNDA</text>
<text x="111" y="79.8">24</text>
<text x="270" y="79.8">55</text>
<text x="275.4" y="78.3">PWM_IN</text>
<text x="275.4" y="81">ENI</text>
<text x="298" y="81">ENO</text>
<text x="305.8" y="79.8">32</text>
<text x="229.5" y="125.8">25</text>
<text x="276" y="125.8">39</text>
<text x="229.5" y="128.5">26</text>
<text x="229.5" y="131.2">27</text>
<text x="234.9" y="127">AENC_UX_POS</text>
<text x="234.9" y="129.7">AENC_UX_NEG</text>
<text x="258.9" y="127">PWM_UX1_H</text>
<text x="259.3" y="129.7">PWM_UX1_L</text>
<text x="276" y="128.5">40</text>
<text x="276" y="131.2">41</text>
<text x="229.5" y="133.9">28</text>
<text x="229.5" y="136.6">29</text>
<text x="234.9" y="132.4">AENC_VN_POS</text>
<text x="234.9" y="135.1">AENC_VN_NEG</text>
<text x="234.9" y="137.8">AENC_WY_POS</text>
<text x="259.1" y="132.4">PWM_VX2_H</text>
<text x="259.5" y="135.1">PWM_VX2_L</text>
<text x="276" y="133.9">42</text>
<text x="229.5" y="139.3">30</text>
<text x="234.9" y="140.5">AENC_WY_NEG</text>
<text x="258.4" y="140.5">PWM_WY1_H</text>
<text x="258.8" y="143.2">PWM_WY1_L</text>
<text x="276" y="139.3">46</text>
<text x="276" y="142">47</text>
<text x="61.8" y="145.9">EN</text>
<text x="68.2" y="145.9">VDD</text>
<text x="229.5" y="147.4">35</text>
<text x="234.9" y="148.6">ENC_A</text>
<text x="260.6" y="145.9">PWM_Y2_H</text>
<text x="261" y="148.6">PWM_Y2_L</text>
<text x="276" y="144.7">48</text>
<text x="276" y="147.4">49</text>
<text x="61.8" y="151.3">GND OUT</text>
<text x="96.9" y="150.2">51</text>
<text x="96.9" y="155.6">50</text>
<text x="102.3" y="151.3">CLK</text>
<text x="121.1" y="151.3">STATUS</text>
<text x="132.7" y="150.2">12</text>
<text x="132.7" y="155.6">54</text>
<text x="229.5" y="150.2">34</text>
<text x="229.5" y="152.9">33</text>
<text x="234.9" y="151.3">ENC_B</text>
<text x="234.9" y="154">ENC_N</text>
<text x="102.3" y="156.7">RST</text>
<text x="124" y="156.8">TEST</text>
<text x="229.5" y="158.3">64</text>
<text x="229.5" y="161">65</text>
<text x="234.9" y="159.5">ENC2_A</text>
<text x="229.5" y="163.7">66</text>
<text x="234.9" y="162.2">ENC2_B</text>
<text x="234.9" y="164.9">ENC2_N</text>
<text x="229.5" y="171.8">36</text>
<text x="234.9" y="173">HALL_WY</text>
<text x="229.5" y="174.5">37</text>
<text x="229.5" y="177.2">38</text>
<text x="234.9" y="175.7">HALL_V</text>
<text x="234.9" y="178.4">HALL_UX</text>
<text x="265.4" y="178.4">BRAKE</text>
<text x="276" y="177.2">31</text>
<text x="229.5" y="185.3">59</text>
<text x="276" y="185.3">16</text>
<text x="229.5" y="188">60</text>
<text x="234.9" y="186.5">PWM_IDLE_H</text>
<text x="234.9" y="189.2">PWM_IDLE_L</text>
<text x="258.9" y="189.2">ADC_I0_NEG</text>
<text x="259.1" y="186.5">ADC_I0_POS</text>
<text x="259.1" y="191.9">ADC_I1_POS</text>
<text x="276" y="188">17</text>
<text x="276" y="190.7">18</text>
<text x="229.5" y="193.4">67</text>
<text x="229.5" y="196.1">68</text>
<text x="234.9" y="194.6">REF_L</text>
<text x="234.9" y="197.3">REF_H</text>
<text x="258.9" y="194.6">ADC_I1_NEG</text>
<text x="276" y="193.4">19</text>
<text x="229.5" y="198.8">69</text>
<text x="234.9" y="200">REF_R</text>
<text x="263.6" y="200">ADC_VM</text>
<text x="276" y="198.8">20</text>
</g>
<g font-size="1.9" fill="#808080">
<text x="25.2" y="58.6" transform="rotate(-90 25.2 58.6)">C101</text>
<text x="29.5" y="58.6" transform="rotate(-90 29.5 58.6)">100n</text>
<text x="33.3" y="58.6" transform="rotate(-90 33.3 58.6)">C104</text>
<text x="37.6" y="58.6" transform="rotate(-90 37.6 58.6)">100n</text>
<text x="41.4" y="58.6" transform="rotate(-90 41.4 58.6)">C106</text>
<text x="45.7" y="58.6" transform="rotate(-90 45.7 58.6)">100n</text>
<text x="49.5" y="58.6" transform="rotate(-90 49.5 58.6)">C108</text>
<text x="53.9" y="58.6" transform="rotate(-90 53.9 58.6)">100n</text>
<text x="57.4" y="58.6" transform="rotate(-90 57.4 58.6)">C109</text>
<text x="62.5" y="58.6" transform="rotate(-90 62.5 58.6)">100n</text>
<text x="197.8" y="71.6">R111</text>
<text x="119.9" y="74.8" transform="rotate(-90 119.9 74.8)">C110</text>
<text x="124.2" y="74.8" transform="rotate(-90 124.2 74.8)">100n</text>
<text x="128" y="74.8" transform="rotate(-90 128 74.8)">C111</text>
<text x="132.3" y="74.8" transform="rotate(-90 132.3 74.8)">4u7</text>
<text x="136.1" y="74.8" transform="rotate(-90 136.1 74.8)">C112</text>
<text x="140.4" y="74.8" transform="rotate(-90 140.4 74.8)">100n</text>
<text x="143.9" y="74.8" transform="rotate(-90 143.9 74.8)">C113</text>
<text x="149.1" y="74.8" transform="rotate(-90 149.1 74.8)">4u7</text>
<text x="198.9" y="74">100</text>
<text x="243.7" y="77">100</text>
<text x="243.7" y="74">R112</text>
<text x="33.3" y="80.2" transform="rotate(-90 33.3 80.2)">C103</text>
<text x="37.6" y="80.2" transform="rotate(-90 37.6 80.2)">100n</text>
<text x="41.4" y="80.2" transform="rotate(-90 41.4 80.2)">C105</text>
<text x="45.7" y="80.2" transform="rotate(-90 45.7 80.2)">100n</text>
<text x="49.5" y="80.2" transform="rotate(-90 49.5 80.2)">C107</text>
<text x="53.9" y="80.2" transform="rotate(-90 53.9 80.2)">100n</text>
<text x="211.8" y="80.2" transform="rotate(-90 211.8 80.2)">C114</text>
<text x="216.1" y="80.2" transform="rotate(-90 216.1 80.2)">100p</text>
<text x="247" y="82.9" transform="rotate(-90 247 82.9)">C115</text>
<text x="251.3" y="82.9" transform="rotate(-90 251.3 82.9)">100p</text>
<text x="315.1" y="82.9">10k</text>
<text x="315.4" y="78.6">R114</text>
<text x="184.8" y="124.3" transform="rotate(-90 184.8 124.3)">R103</text>
<text x="189.1" y="124.6" transform="rotate(-90 189.1 124.6)">10k</text>
<text x="192.9" y="129.7" transform="rotate(-90 192.9 129.7)">R</text>
<text x="192.9" y="128.3" transform="rotate(-90 192.9 128.3)">106</text>
<text x="197.2" y="130" transform="rotate(-90 197.2 130)">10k</text>
<text x="201" y="135.1" transform="rotate(-90 201 135.1)">R</text>
<text x="201" y="133.7" transform="rotate(-90 201 133.7)">109</text>
<text x="205.3" y="135.4" transform="rotate(-90 205.3 135.4)">10k</text>
<text x="52.2" y="140.5" transform="rotate(-90 52.2 140.5)">R101</text>
<text x="56.6" y="140.8" transform="rotate(-90 56.6 140.8)">10k</text>
<text x="184.8" y="140.5" transform="rotate(-90 184.8 140.5)">R104</text>
<text x="189.1" y="140.8" transform="rotate(-90 189.1 140.8)">10k</text>
<text x="192.9" y="145.9" transform="rotate(-90 192.9 145.9)">R107</text>
<text x="197.2" y="146.2" transform="rotate(-90 197.2 146.2)">10k</text>
<text x="41.4" y="150.5" transform="rotate(-90 41.4 150.5)">C102</text>
<text x="45.7" y="150.5" transform="rotate(-90 45.7 150.5)">100n</text>
<text x="85.5" y="154.3">R102</text>
<text x="201" y="151.3" transform="rotate(-90 201 151.3)">R110</text>
<text x="205.3" y="151.6" transform="rotate(-90 205.3 151.6)">10k</text>
<text x="85.2" y="158.6">10k</text>
<text x="314.1" y="165.9">100</text>
<text x="314.1" y="163.2">R113</text>
<text x="344.4" y="162.2" transform="rotate(-90 344.4 162.2)">R117</text>
<text x="348.7" y="162.4" transform="rotate(-90 348.7 162.4)">10k</text>
<text x="352.5" y="162.2" transform="rotate(-90 352.5 162.2)">R120</text>
<text x="356.8" y="162.4" transform="rotate(-90 356.8 162.4)">10k</text>
<text x="324.9" y="171.6">100</text>
<text x="324.9" y="168.7">R115</text>
<text x="301.1" y="180.3" transform="rotate(-90 301.1 180.3)">C116</text>
<text x="305.4" y="180.3" transform="rotate(-90 305.4 180.3)">100p</text>
<text x="311.9" y="180.3" transform="rotate(-90 311.9 180.3)">C117</text>
<text x="316.2" y="180.3" transform="rotate(-90 316.2 180.3)">100p</text>
<text x="344.4" y="183.8" transform="rotate(-90 344.4 183.8)">R118</text>
<text x="348.7" y="184.1" transform="rotate(-90 348.7 184.1)">10k</text>
<text x="352.5" y="183.8" transform="rotate(-90 352.5 183.8)">R121</text>
<text x="356.8" y="184.1" transform="rotate(-90 356.8 184.1)">10k</text>
<text x="190.2" y="200" transform="rotate(-90 190.2 200)">R105</text>
<text x="194.5" y="200.3" transform="rotate(-90 194.5 200.3)">10k</text>
<text x="198.3" y="200" transform="rotate(-90 198.3 200)">R108</text>
<text x="202.6" y="200.3" transform="rotate(-90 202.6 200.3)">10k</text>
<text x="342.5" y="205.7">R119</text>
<text x="342.2" y="210">140k</text>
<text x="328.1" y="218.1" transform="rotate(-90 328.1 218.1)">C118</text>
<text x="332.5" y="218.1" transform="rotate(-90 332.5 218.1)">100p</text>
<text x="336.2" y="219" transform="rotate(-90 336.2 219)">R116</text>
<text x="340.6" y="219.2" transform="rotate(-90 340.6 219.2)">10k</text>
</g>
<g font-size="1.3" fill="#808080">
<text x="257.8" y="45.5">SCK/5.1A</text>
<text x="261.4" y="42.8">CS/5.1A</text>
<text x="257.2" y="50.9">MISO/5.1A</text>
<text x="259.9" y="48.2">MOSI/5.1A</text>
<text x="312" y="53.6">DBG_SPI_SCK/5.5C</text>
<text x="314.7" y="50.9">DBG_SPI_NSCS/5.5C</text>
<text x="258.3" y="59">DIR/5.7B</text>
<text x="259.8" y="56.3">STEP/5.7B</text>
<text x="312" y="59">DBG_SPI_MISO/5.5D</text>
<text x="314.7" y="56.3">DBG_SPI_MOSI/5.5C</text>
<text x="253.3" y="64.5">CP2102_TX/5.2A</text>
<text x="314.7" y="61.7">DBG_SPI_TRG/5.5C</text>
<text x="255.9" y="67.2">CP2102_RX/5.2A</text>
<text x="181.3" y="72.6">ADC_T_MOSFETS/4.5D</text>
<text x="218" y="75.3">ADC_T_MOTOR/4.6D</text>
<text x="255.2" y="78">PWM_IN/5.5B</text>
<text x="314.7" y="75.3">ENO/4.2A</text>
<text x="214.8" y="126.7">AENC_UX_P/2.1B</text>
<text x="282.2" y="126.7">PWM_UX1_H/4.2A</text>
<text x="284.9" y="129.4">PWM_UX1_L/4.2A</text>
<text x="214.4" y="137.5">AENC_WY_P/2.1D</text>
<text x="214.7" y="132.1">AENC_VN_P/2.1C</text>
<text x="282.2" y="132.1">PWM_VX2_H/4.2B</text>
<text x="284.9" y="134.8">PWM_VX2_L/4.2B</text>
<text x="282.2" y="140.2">PWM_WY1_H/4.2C</text>
<text x="284.9" y="142.9">PWM_WY1_L/4.2C</text>
<text x="218.2" y="148.3">ENC_A/2.8C</text>
<text x="282.2" y="145.6">PWM_Y2_H/4.2D</text>
<text x="284.9" y="148.3">PWM_Y2_L/4.2D</text>
<text x="138.9" y="151">INT/5.1A</text>
<text x="215.5" y="151">ENC_B/2.8D</text>
<text x="218.1" y="153.7">ENC_N/2.8D</text>
<text x="214.7" y="161.8">ENC2_B/2.6D</text>
<text x="217.4" y="159.1">ENC2_A/2.6C</text>
<text x="217.4" y="164.5">ENC2_N/2.6D</text>
<text x="320.1" y="164.5">ADC_I0_U_PF/4.6A</text>
<text x="216.4" y="172.6">HALL_WY/2.5C</text>
<text x="281.5" y="173.7" transform="rotate(-90 281.5 173.7)">BRAKE/4.5B</text>
<text x="330.9" y="169.9">ADC_I1_V_PF/4.6C</text>
<text x="215" y="175.4">HALL_V/2.5D</text>
<text x="216.7" y="178.1">HALL_UX/2.5D</text>
<text x="215.6" y="197">REF_H/2.3D</text>
<text x="218.5" y="194.3">REF_L/2.3D</text>
<text x="218.3" y="199.7">REF_R/2.3C</text>
<text x="319.9" y="206.8" transform="rotate(-90 319.9 206.8)">BAT54S</text>
<text x="346" y="215.4">4/60V/V</text>
</g>
</svg>
